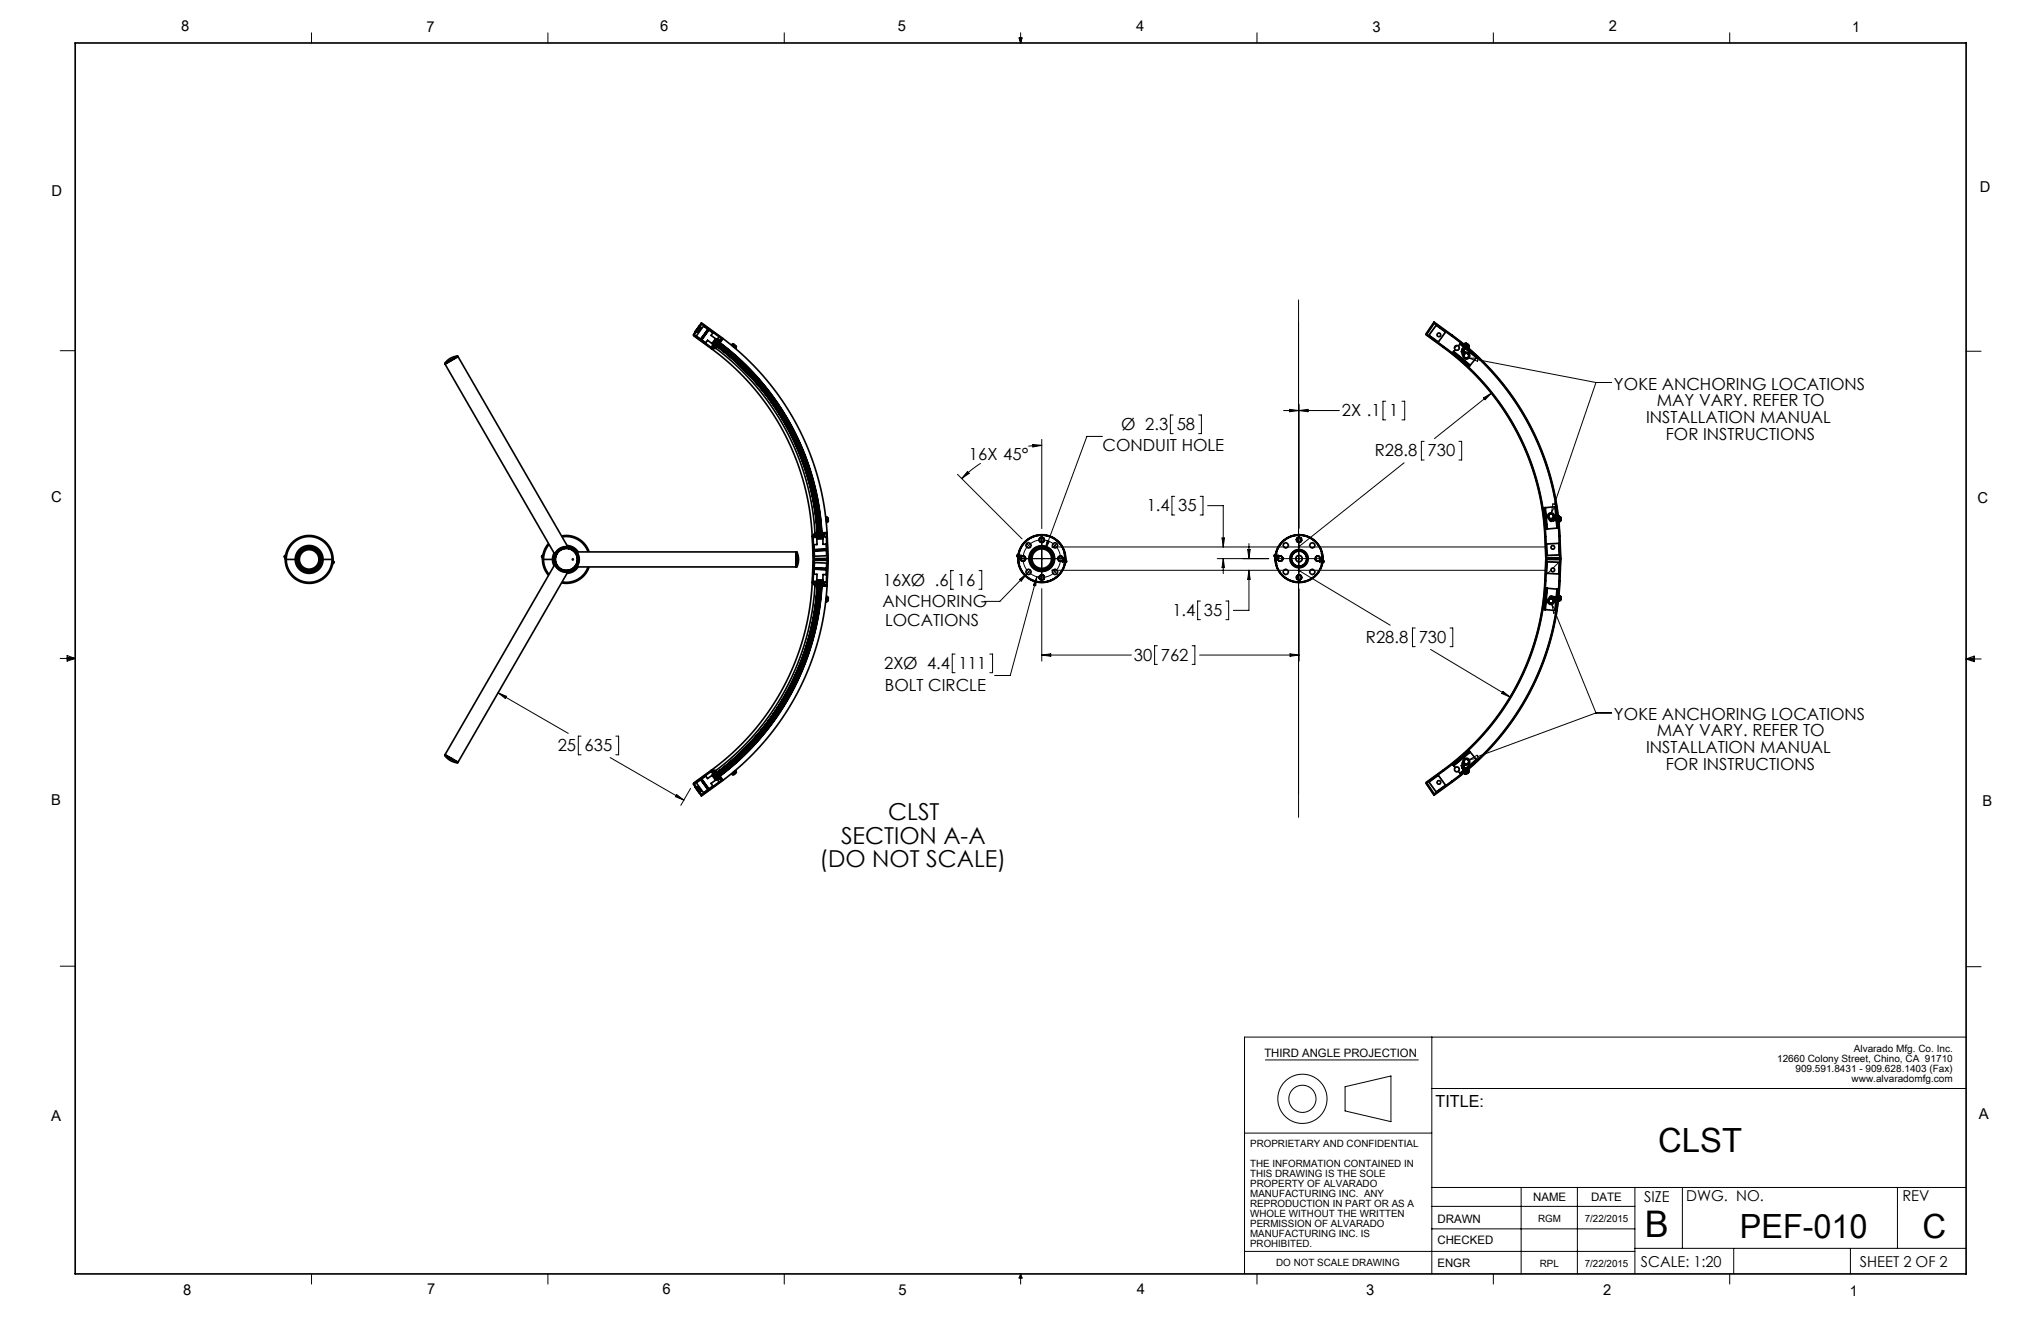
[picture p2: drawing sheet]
<svg xmlns="http://www.w3.org/2000/svg" width="432mm" height="279mm" viewBox="0 0 432 279" stroke-linecap="round" stroke-linejoin="round" font-family="sans-serif">
<g fill="none" stroke="#000" stroke-width=".21">
<path d="M65.9 6.9v2.2M115.9 6.9v2.2M165.9 6.9v2.2M215.6 8h.6l-.3 1.1zM215.7 8l.2 1.1M215.9 6.9v2.2M216 8l-.1 1.1M265.9 6.9v2.2M315.9 6.9v2.2M365.9 6.9v2.2M12.7 74.2h3.2M146.9 70.9h.1"/>
<path d="M148.4 68.5l1.5 1.1-1.7 2.2-1.3-.9zM150 69.7l2.7 1.9-.3 .4-.3-.2-.2 .2-.6-.3-.6 .9 .4 .4-.1 .3 .2 .2-.6 .1-2.2-1.6zM150.2 73.3l-.1 .1M150.9 72.6l.6 .4-.3 .2 .3 .3 .1-.3M150.9 72.6l-.1 .2M151.5 72.3a53.9 53.9 0 0 1 22.1 41.2h-.3a53.6 53.6 0 0 0-22-40.9zM151.6 73.2h.1M151.7 71.9l-.1 .1M151.9 72.2a.27 .27 0 0 0-.1 .5 .27 .27 0 0 0 .5-.2M151.9 72.3l.2 .3h-.2zM152 72.1l.3 .3M152.1 72.3h-.1"/>
<path d="M152.1 72.3v-.3l.3 .2-.1 .2M152.1 72.3l-.1 .1-.6-.5-.5 .7M152.2 72.4l.1 .1M152.3 72.5l.7-.9-4.6-3.3-1.7 2.4v.3l3.9 2.8 .9-.1 .3-.4-.2-.1M152.3 72.4h-.2l.2 .1M152.4 71.2l-.2 .1M153.9 74.1l-.3 .3M158.6 78.4l-.3 .3M274.7 63.4v109.5M301.9 70.7h.1M301.9 70.7l1.5-2.3 3.7 2.7M301.9 70.7l3.6 2.6"/>
<path d="M302.2 70.2l-.5 .5M303.7 69l.3-.1 1.8 1.3-1.5 2.1-1.9-1.4zM303.9 68.5l-.1 .1M305.4 73.5a52.2 52.2 0 0 1 21.4 40M305.5 73.3a52.3 52.3 0 0 1 21.5 40.2M305.5 73.3l-.1 .2M306.9 74.4l-.1 .2M307.2 71l-3.8-2.9-1.7 2.7 3.7 2.7M307.2 70.9l2.8 2.2-.1 .1-2.8-2.1zM307.5 74.4l3.5 2.9-.2 .2-3.5-2.9zM308.3 73.1l-.6 .6M309.1 72.3l-.2 .1"/>
<path d="M309.1 72.5l3.5 2.9-.2 .2-3.5-2.9zM309.4 76.5l-.1 .1M309.6 76.2l-.1 .2M310 72.8l.3-.1v.3M310.2 72.9l-.1 .1-.3-.2 .1-.1 .3 .2-.8 1.1v.1l1-1 .3 .3v.1l-.3-.3 .1-.1M310.3 73h.1M310.3 73l.2-.2 .2 .2-.1 .3M310.8 75.7l1.9 .1-.1 .6zM311.5 74.4l-.2 .2M312.6 76.1l25.1 4.8M316 78.8l-.1 .2M416 74.3h3.1"/>
<path d="M160.7 80.8l-.2 .2M164.6 85.9l-.3 .3M166.3 88.7l-.3 .2M169.3 94.6l-.3 .3M170.6 97.9l-.3 .2M204.7 99.7l.3 .4-1.5 1.1zM207.5 98l-2.1 1.5-1.9 1.7M218.5 94l1.9 .2-1.9 .3zM220.4 94.2l-2.8 .2M220.4 92.9v18.9M233.2 92.3h-3.3l-8.8 23.9M248.2 87.8h-.6v3.9h.6"/>
<path d="M253.6 87.8h.6v3.9h-.6M271.6 86.8h3.1M272.8 86.6l1.9 .2-1.9 .3zM274.8 86.8l1.9-.2v.5zM274.8 85.6v26.1M274.8 86.8h8.6M293.2 84.9h-.6v3.9h.6M296.6 84.9h.6v3.9h-.6M297.1 97.9l-22.4 17.8M301.3 93.3h-.6v4h.6M308.6 93.3h.6v4h-.6M313.9 84.2l1.6-1-1.3 1.4z"/>
<path d="M313.9 81l-.1 .1M315.5 83.2l-12 9.6M315.9 83.4l-.1 .1M318.1 81.3l-.2 .1M319.6 88.7l-.1 .2M321.2 91.6l-.1 .1M321.8 86.5l-.2 .2M323.4 89.4l-.1 .1M323.9 97.9l-.1 .1M326.3 95.5l-.2 .2M327.4 98.8l-.1 .2M337.7 80.9h3.3"/>
<path d="M337.7 80.9l-8.9 25.8M63.4 119.7l-.2 .2M67 116.1l-.2 .3M117.7 119.4l-.3 .2M121.1 115.9l-.2 .3M122.5 119l-.7 .7M172.1 116.5l2.9-.1v1.7h-2.8zM172.2 118.7l-.2 .2M172.2 118.5h.1M172.2 118.5h2.8v1.8l-2.9-.1zM172.3 118.3l-.3 .2-.2 4.7 .6 .7h.5v-.2l-.3 .1 .1-.3 .2 .1M172.3 118.3h2.9"/>
<path d="M172.4 113.1l.1 .3h.3v.6l1.2-.1v-.6h.3v-.4h.5l.1 3.3-2.8 .1-.1-2.8zM172.5 104.9l-.3 .3M172.8 118.1l-.4 .4M172.9 112.8v.4M172.9 113.1v.1M172.9 113.1h.1M172.9 112.8v.1M172.9 112.8l-.5-.1-.6 .7 .2 4.7 .3 .2M173 112.8a.27 .27 0 0 1 .4 .2 .27 .27 0 0 1-.4 .3M173 112.8v.1l-.4-.1 .1 .4h.2M173.1 112.8l.2 .2-.1 .2zM173.2 108.7l-.3 .3"/>
<path d="M173.6 112.8h.1v.4l-.2-.1zM173.9 112.9v-.2l1.1-.1 .2 5.7M173.9 112.9l.2-.1 .1 .3-.3-.1M173.9 112.9h.1M173.9 113l-.1 .2a.27 .27 0 0 1-.4-.2 .27 .27 0 0 1 .4-.3v.2l.2-.1v.3M173.9 113v.8h-.9v-.7h-.1M174.7 116.2l-.2 .2M175.1 115.8l-.2 .2M175.2 118.3l-.2 5.7h-1.1v-.2M202.6 100.3l13.6 13.7M215.3 118.2h4.9M215.3 118.2a5.1 5.1 0 0 1 5.1-5.1 5.1 5.1 0 0 1 5.1 5.1"/>
<path d="M215.3 118.2a5.1 5.1 0 0 0 5.1 5 5.1 5.1 0 0 0 5.1-5M215.8 116.2l-.1 .1M216.4 118.1v.1M217.1 114.9l.4 .3M217.5 115.3l.2 .1M217.7 115.3l-.2 .1M217.7 115.5l.4 .3M218.5 113.4l-.1 .2M220.3 118.2h.2M220.3 114.2h.2M220.4 113.1v4.9M220.4 118.1v.1"/>
<path d="M220.4 118.3v4.9M220.6 118.2h4.9M221.5 114.3l.5 .2-.9 1.7zM222.5 115.7h52M223.1 115.5l-.4 .3M223.1 117.9l-.3 .3M223.1 115.3l.2 .1M223.3 115.3l-.2 .1M223.7 114.9l-.4 .3M224.4 118.1v.1M225 116h-.1M248.5 105h-.6v3.9h.6"/>
<path d="M253.9 105h.6v3.9h-.6M255.5 106.9h3.3v8.8M257.5 118.2h10.9M258.5 113.8h.5l-.2 1.9zM258.8 118.2l.2 1.9h-.5zM258.8 118.2v3.1M264 116.2h.5l-.3 2zM264.2 115v3.2M269.7 118.2h4.9M271.7 114.2l-.8 .8M274.6 115.7h.2M274.7 118.2h.2"/>
<path d="M274.8 113v5M274.8 118.1v.1M274.8 118.3v5M274.9 115.7h52.1M275 118.2h5M275.1 119.8l-.3 .3M276.8 118.1l-.3 .3M279.2 115.6v.1M279.7 119.7l-.2 .1M325 101.2l-.1 .2M326.6 108.7l-.2 .1M326.6 107.4h.2l.4 4.5h-.2z"/>
<path d="M326.8 113.5l.2 4.4 .3 .3M326.9 108.3l-.2 .2M327 112.8l-.2 .1M327 113.5h-.2M327.2 115l2.6-.1v2.4l-2.4 .1zM327.3 118.2h2.9M327.3 118.2l-.3 .2-.2 4.4M327.4 118.9l2.4 .1v2.4l-2.6-.1zM328.5 106.6l.6 .2-.9 1.7zM329.1 107.2h.2l.4 4.5h-.2zM329.2 106l-.1 .2M329.6 109.9h.2l.2 3.5h-.2z"/>
<path d="M329.7 109.6a55.3 55.3 0 0 0-19.5-36.4l-.1 .2a55.2 55.2 0 0 1 19.4 36.2M329.8 110l-.4 .4M329.8 119l-1.2 1.2M329.8 109.6v-.4h.1v.4M329.8 113.4l.2 4.6h-2.8l-.2-4.5M329.9 109.9h.1v.4h-.1zM329.9 109.3l.3 .2-.2 .2M329.9 109.6l-1.3 .2-.1 .1h1.5M329.9 113.4l.3 4.7M330 109.7h.1M330 109.7h.2v.2M330.1 109.7l-.2 .2"/>
<path d="M330.2 118.2l-.3 4.7M330.2 118.5l-.2 .2M330.2 109.9h.1M330.2 109.9l-.2 .3M12.7 139.3h3.2M14.2 139l1.7 .3M14.2 138.7l1.7 .6-1.7 .5zM15.9 139.3l-1.7 .2M121.2 120.3l-.6 .6M170.8 138l-.5 .6M172.1 123.3l-.1 .1M172.1 120.3l2.8 .2-.1 3.3h-.5v-.4l-.3-.1v-.6h-1.2v.6h-.3l-.1 .3-.4-.4z"/>
<path d="M172.5 131.9l-.5 .4M172.9 123.6h.1M173.3 123.2h.3a53.9 53.9 0 0 1-22.1 41.1l-.2-.2a53.6 53.6 0 0 0 22-40.9zM173.6 123.5h.1v.4l-.2-.1zM173.8 123.4a.25 .25 0 0 0-.3 .1 .25 .25 0 0 0 .1 .4 .25 .25 0 0 0 .3-.2v.1M173.9 123.6h.1M173.9 123.8h.1M173.9 123.8v.1M173.9 123.5l-.1 .1 .1-.7-.9-.1-.1 .8M173.9 123.5v.3M173.9 123.5h.3l-.1 .4h-.2M175.1 120.2l-.2 .3"/>
<path d="M201.7 120.7h-.6v3.9h.6M202 138.3h-.5v4h.5M207.1 120.7h.6v3.9h-.6M209.4 138.3h.6v4h-.6M215.7 122.6l1.5-1.2-1.1 1.5zM217.2 121.4l-5.7 5.8h-3.3M217.5 121.1l-.4 .3M217.5 120.9l.2 .1M217.7 120.9l-.2 .1M218.1 120.5l-.4 .3M218.3 122.7h-.1M219.4 122l-.3 1.9-.5-.1z"/>
<path d="M219.4 122l-5.7 20.9h-3.3M220.3 122.1h.2M220.4 138.6l1.9-.3v.5zM220.4 124.5v15.3M220.4 138.6h19M220.4 120.6l-.3 .3M222.5 120.6h52M222.7 120.5l.4 .3M223.1 122.3l-.2 .3M223.1 120.9l.2 .1M223.3 120.9l-.2 .1M223.3 121.1l.4 .3"/>
<path d="M224.8 120.6l-.2 .3M244.9 136.6h-.6v3.9h.6M252.2 136.6h.6v3.9h-.6M253.8 138.6h21M254 127.1h-.6v4h.6M259.4 127.1h.5v4h-.5M264.2 120.6l.3 1.9h-.5zM264.2 120.6v8.5h-3.3M272.4 122.5h-.1M272.9 138.3l1.9 .3-1.9 .2zM274.6 120.6h.2M274.7 120.6l19.4 11.6"/>
<path d="M274.8 124.6v15.2M274.9 120.6h52.1M276.5 122.9l-.1 .1M299.4 132.8h-.6v4h.6M302.7 137.4l16.8 10M306.8 132.8h.6v4h-.6M324 138.2l-.3 .3M326.7 126.5l-.2 .2M326.8 122.8h.2M326.8 122.8a52.2 52.2 0 0 1-21.4 40M327 122.8l.2-4.5 2.8 .1-.2 4.5M327 122.8a52.3 52.3 0 0 1-21.5 40.2"/>
<path d="M327 124.4h.2l-.4 4.5h-.2zM327.1 121.7l-.2 .1M327.1 126.1l-.3 .3M328.1 120.6l-.7 .7M328.3 127.8l1 1.7-.6 .2zM328.5 133.7l-.3 .3M329 129.6l8.7 21.2M329.5 124.6h.2l-.4 4.6-.2-.1zM329.5 126.7h.2a55.3 55.3 0 0 1-19.5 36.4l-.1-.2a55.2 55.2 0 0 0 19.4-36.2zM329.8 122.9h.2l-.2 3.5h-.2zM329.9 126h.1v.4zM330 126.6l.2 .2-.3 .2"/>
<path d="M330 126.6h.1M330 126.4l-1.4-.1-.1 .1 1.4 .3v.4h-.1v-.4h.1M330 126.2l.2 .2M330 123.2l-.2 .2M330.2 126.4v.2h-.2M330.2 126.4h.1M416 139.4h3.1M416 139.4l1.7-.6v1.1zM416 139.4l1.7 .2M417.7 139.1l-1.7 .3M105.4 146.5l14.8 8.6M105.4 146.5l1.7 .8-.2 .4z"/>
<path d="M122.9 155.7h-.6v3.9h.6M130.3 155.7h.6v3.9h-.6M318 146.2l1.5 1.2-1.8-.7zM320.3 146.4l-.5 .5M326.5 140.2l-.3 .3M337.7 150.8h3.3M337.7 150.8l-25.1 9.2M129.1 160.2l15.6 9M143.1 168.1l1.6 1.1-1.8-.7zM146.1 166.8l-2.1 3.5M146.9 165.8l1.3-1 1.7 2.3-1.5 1zM148.4 164.7l2.2-1.7 .6 .1-.2 .3 .1 .2-.4 .4 .7 1 .5-.4 .2 .3 .3-.3 .3 .4-2.7 2z"/>
<path d="M151.6 163.4l-.1-.2-.3 .2 .3 .2-.6 .4 .5 .7 .6-.3M151.6 163.4h.1M151.6 163.4h.2l-.3-.4-.9-.2-3.9 2.9v.2l1.7 2.4 4.6-3.3-.7-.9M151.8 164.3h.1M151.9 164l.3 .1-.3 .2zM152 164.4h.1M152.1 164.4h-.1M152.2 164.3h.1M152.3 164.2l-.3 .2M152.3 164.1l-.1 .2M152.3 164.1a.27 .27 0 0 0-.5-.1 .27 .27 0 0 0 .1 .4h.2M152.3 164.1l-.2 .1h.2"/>
<path d="M152.3 164.2l-.1 .1M152.3 164.2l.1 .2-.3 .2-.1-.2M152.9 164.9l-.6 .6M301.9 165.6h.1M302.5 165.3l1.8-1.3 1.5 2.1-1.9 1.3-1.5-1.8zM305.4 162.8l-3.7 2.7 1.7 2.7 3.8-2.9M305.4 162.8l.1 .2M305.5 163l-3.6 2.6M307.1 165.3l-3.7 2.6-1.5-2.3M307.1 165.3l2.8-2.2 .1 .2-2.8 2.1zM307.3 161.7l3.5-2.9 .2 .2-3.5 2.9zM308.9 163.6l3.5-2.9 .2 .2-3.5 2.9z"/>
<path d="M309.8 163.5l.4-.1-.3 .2zM310.3 163.3v.3h-.3M310.3 163.3h.1M310.5 163.2l-.1-.1 .3-.2-.3 .3-.8-1h-.2l.8 1.2M310.6 163l.1 .3-.2 .2-.2-.2M310.8 160.7l1.7-1 .2 .6zM12.7 204.4h3.2M302.9 219.4v50M416 204.5h3.1M416 219.4h-152.7v50M263.3 239.7h39.6M267.7 224.2h32.4"/>
<path d="M284.6 229.9l9.7-2.3v9.6l-9.7-2.2zM302.9 230.2h113.1M302.9 251.2h113.1M302.9 259.9h43M302.9 255.2h43M321.8 251.2v18.2M333.7 251.2v18.2M345.9 251.2v18.2M355.9 251.2v12.8M401.4 251.2v12.8M65.9 269.4v2.2M115.9 269.4v2.2"/>
<path d="M165.9 269.4v2.2M215.9 269.4v2.2M215.9 269.4l.3 .9h-.6zM263.3 264.7h82.6M265.9 269.4v2.2M315.9 269.4v2.2M345.9 264h70.1M365.9 269.4v2.2M366.8 264v5.4M391.5 264v5.4"/>
<circle cx="304.4" cy="70.8" r=".38"/>
<circle cx="308.2" cy="73.6" r=".51"/>
<circle cx="65.4" cy="118.3" r="2.4"/>
<circle cx="65.4" cy="118.3" r="2.72"/>
<circle cx="119.8" cy="118.3" r="2.4"/>
<circle cx="119.8" cy="118.3" r="2.72"/>
<circle cx="220.4" cy="118.2" r="5"/>
<circle cx="220.4" cy="118.2" r="2.72"/>
<circle cx="220.4" cy="118.2" r="2.4"/>
<circle cx="274.8" cy="118.2" r=".68"/>
<circle cx="274.8" cy="118.2" r="1.93"/>
<circle cx="274.8" cy="118.2" r="1.65"/>
<circle cx="274.8" cy="118.2" r="5.1"/>
<circle cx="274.8" cy="118.2" r="5"/>
<circle cx="328.5" cy="115.8" r=".38"/>
<circle cx="328.5" cy="120.5" r=".38"/>
<circle cx="304.4" cy="165.5" r=".38"/>
<circle cx="308.2" cy="162.7" r=".51"/>
<circle cx="275.5" cy="232.4" r="5.2"/>
<circle cx="275.5" cy="232.4" r="2.88"/>
</g>
<path d="M216.4 118.3a4 4 0 0 0 1.1 2.5M217.5 115.5a4 4 0 0 0-1.1 2.5M220.2 114.2a4 4 0 0 0-2.5 1M223.1 115.2a4 4 0 0 0-2.5-1M224.4 118a4 4 0 0 0-1.1-2.5M217.7 121.1a4 4 0 0 0 2.5 1M220.6 122.1a4 4 0 0 0 2.5-1M223.3 120.8a4 4 0 0 0 1.1-2.5" fill="none" stroke="#000" stroke-width=".21" stroke-dasharray="15.2 1.3 1.3 1.3" stroke-linecap="butt"/>
<g fill="none" stroke="#000" stroke-width=".35">
<path d="M15.9 9.1h400.1v260.3h-400.1zM94.1 76.9l.1 .1M94.1 76.8v.1M94.2 77l23.1 40.1 .1-.1M96.7 75.3l.2 .1M96.7 75.3a3.8 3.8 0 0 0-2.6 1.5M96.7 75.3l-2.6 1.5M96.9 75.4v.1M96.9 75.4l-2.8 1.5M96.9 75.5l23.1 40-.1 .1M96.9 75.5l-2.7 1.5M146.9 70.9h.1"/>
<path d="M147.1 70.1h.1M147.3 69.9l-.2 .2M147.4 70.1l.1 .1M147.4 70l.1 .1M147.5 70.1h.1M147.5 70.2h.1M147.6 69.8l.1 .1M147.6 69.7l.2 .1M147.7 69.9l.1 .1M147.7 69.9l-.2 .2M147.7 70.1h.1M147.7 70.2h-.2"/>
<path d="M147.7 70.1v.1M147.7 70.1l-.2 .1M147.8 69.5l.2 .1M147.8 70l-.3 .1M147.9 69.4l.1 .1M148 69.4l.1 .2M148 69.6l-.2 .2M148 69.6v.1l-.2 .1M148 68.9l-.9 1.2M148 69.2l.2 .1M148 69.5l.1 .1M148.2 69.2v.1"/>
<path d="M148.2 69.3l-.2 .2M148.2 69.3l-.1 .3M148.2 69.2v.2M148.2 69.2l-.2-.1 .2 .1M148.2 69.2h.1M148.2 69.4h.1M148.4 71.9h.1M148.4 68.5l1.5 1.1-1.7 2.2-1.3-.9zM149.8 69.6l-1.6 2.1M149.8 69.7l-.8-.6-.3 .1-1.3 1.8 .1 .2 .8 .6M149.9 69.8h.1M150 69.8l.8 .6-.4 .5 .9 .8"/>
<path d="M150 69.8l-1.5 2.1M150.4 73.6a52.2 52.2 0 0 1 21.4 40.1M150.7 73.1l.5 .4M150.9 72.9l-.4 .6M151 72.5a53.3 53.3 0 0 1 22.1 40.2M151 72.7l.7 .5M151 72.7h.1M151.3 72.4l.1 .1M151.3 71.7l.6 .3 .2-.2 .3 .2 .3-.3-2.7-2-1.6 2.3 2.2 1.6 .6-.1-.2-.2 .1-.3-.4-.4M151.3 71.7l-.7 1-.9-.7-.4 .5-.8-.6M151.4 72.3l.1 .1M151.4 72l.4 .3"/>
<path d="M151.5 73.1l.1 .1M151.5 73l.2 .2M151.5 73.1l-.3 .1 .3 .3 .1-.3M151.5 73.7a52.8 52.8 0 0 1 20.9 39.1M151.5 72.3a53.9 53.9 0 0 1 22.1 41.2h-.3a53.6 53.6 0 0 0-22-40.9zM151.6 73.2h.1M151.7 73.2v.1M151.7 73.2h-.1M151.7 73.3a53.3 53.3 0 0 1 21.2 39.4M151.7 73.3l-.2 .4M151.8 73.2a53.3 53.3 0 0 1 21.1 39.6M151.9 72.2a.27 .27 0 0 0-.1 .5 .27 .27 0 0 0 .5-.2"/>
<path d="M151.9 72.3l.2 .3h-.2zM152 72.2l.3 .2M152 72.2l.1 .1M152 72.2l.1-.2 .3 .2-.1 .2M152 72.4l-.6-.5-.5 .7 .6 .5M152 72.3l-.4-.3-.6 .7M152 72.3h.1M152.1 72.3h-.1M152.1 72.3l-.1 .1M152.1 72.4l.2 .1M152.1 72.4a54.2 54.2 0 0 1 21.7 40.5M152.1 71.2l-.4 .7"/>
<path d="M152.1 72.4h.1M152.2 72.3l.1 .1M152.2 72.3l-.1 .1M152.2 72.6a54.1 54.1 0 0 1 21.5 40.1M152.2 72.4v.1M152.3 72.5a54.2 54.2 0 0 1 21.6 40.2M152.3 72.5h.1M153 71.6a55.3 55.3 0 0 1 22 41M153 71.6l-4.6-3.3-1.7 2.4v.3l3.9 2.8 .9-.1M153 71.6l-.7 .9M154.9 72.8l.9 .7-.1 .1-.9-.7zM155.1 72.8h.2l.4 .4v.2"/>
<path d="M155.1 72.8l-.1 .1M155.1 72.8l.6 .6M155.1 73.1l-.1 .1M155.4 73.4v.1M155.7 73.4v.1M301.9 70.7h.1M301.9 70.7l1.5-2.3 3.7 2.7M301.9 70.7l3.6 2.6M303.7 69l.3-.1 1.8 1.3-1.5 2.1-1.9-1.4zM305.4 73.5a52.2 52.2 0 0 1 21.4 40M305.5 73.3a52.3 52.3 0 0 1 21.5 40.2M305.5 73.3l-.1 .2"/>
<path d="M307.1 71.1l2.8 2.1M307.1 71.1l.1-.2 1.4 1.1 1.4 1.1-.1 .1M307.1 71.1l.1-.2-3.8-2.8-1.7 2.7 3.7 2.7M307.5 74.4l3.5 2.9M307.6 74.3l3.5 2.9M308.5 73.2l.6-.7 3.5 2.9-1.8 2.1-3.5-2.9 .6-.6M308.9 72.8l.8 .6M308.9 72.7l3.5 2.9M309.3 73.9l-.1 .5 .5-.2M309.3 73.9l.1 .1M309.4 74l.2 .1M309.4 75.1h.1"/>
<path d="M309.6 74.1l.1 .1M309.7 75.3v.3l.3 .1M309.7 75.3l.3 .4M309.8 73.4l-.5 .5M309.8 72.8l.1-.1 .3 .2-.8 1.1M309.8 72.8l.3 .2M309.9 72.7l-.1 .1M309.9 74.8l-.2 .2v.3M309.9 74.8l-.2 .5M310 74.5h-.1a.4 .4 0 0 0-.5 0 .4 .4 0 0 0 0 .6M310 73.7l2.4 2M310.1 72.7h-.1"/>
<path d="M310.1 72.7h.1M310.1 72.7l.2-.1 .4 .4M310.1 73l-.2 .2M310.1 72.7l-.1 .1M310.1 73.6l-.4 .6M310.2 72.9l-.1 .1M310.3 73h.1M310.3 72.7h-.2M310.4 72.7l-.1 .3M310.4 73.3h.1M310.4 74.8l.3 .1v.3M310.4 74.8l-.2-.2-.3 .2"/>
<path d="M310.4 74.8h-.5M310.4 74.8l.3 .4M310.4 72.8l-.1 .2M310.4 72.8h.1M310.5 73.1l-.1 .1 .3 .3 .1-.1-.4-.3-.8 1M310.5 72.8l-.2 .2M310.5 75.6l-.2 .2-.3-.1M310.5 75.6l-.5 .1M310.7 73v.2M310.7 73.2l-.1 .1M310.7 73.2h.1M310.7 75.2l.1 .3-.3 .1"/>
<path d="M310.7 75.2l-.2 .4M310.7 73.2v.1M60.2 117.7h.1M60.2 117.9h.1M60.2 117.7v.2M60.2 117.6h.1M60.2 117.6l.2-.2-.1 .6-.1-.1M60.2 117.6v.1M60.3 118.3h2.2M60.3 118.3a5.1 5.1 0 0 1 5.1-5 5.1 5.1 0 0 1 5.1 5M60.3 118.3a5.1 5.1 0 0 0 5.1 5.1 5.1 5.1 0 0 0 5.1-5.1M62.5 118.3a2.95 2.95 0 0 1 2.9-2.9 2.95 2.95 0 0 1 3 2.9"/>
<path d="M62.5 118.3a2.95 2.95 0 0 0 2.9 3 2.95 2.95 0 0 0 3-3M68.4 118.3h2.1M70.6 119.1h.1M70.6 118.8v.3M70.6 118.8l-.1-.2-.1 .6 .2-.1M70.6 118.8h.1M114.6 117.7h.1M114.6 117.9h.1M114.6 117.7v.2M114.6 117.6h.1M114.6 117.6l.2-.2v.6l-.2-.1M114.6 117.6v.1"/>
<path d="M114.8 118.3a5.1 5.1 0 0 0 1.3 3.4M114.8 118.3h2.1M116.1 115a5.1 5.1 0 0 0-1.3 3.3M116.2 115.2a4.8 4.8 0 0 0 0 6.3M116.9 118.3l.3 1.4M117.2 117l-.3 1.3M117.4 119.6l-.1-.1-23.2 40.2M118.8 113.4a5.1 5.1 0 0 1 5.8 3.3M118.9 113.6a4.8 4.8 0 0 1 5.5 3.1M120 115.4a2.95 2.95 0 0 1 2.3 1.3M122.2 119.7v.2h46.3M122.3 119.9a2.95 2.95 0 0 1-2.3 1.4"/>
<path d="M124.4 119.9a4.8 4.8 0 0 1-5.5 3.2M124.6 119.9a5.1 5.1 0 0 1-5.8 3.4M168.4 116.7v3.2M168.5 116.7l.1 .1M168.5 116.7h-46.3v.2M168.5 116.7v3.2M168.6 116.8v3M168.6 119.8l-.1 .1M168.6 116.8a3.8 3.8 0 0 1 0 3M172.1 116.5l2.9-.1v1.7h-2.8zM172.2 118.5h.1M172.2 118.5h2.8v1.8l-2.9-.1z"/>
<path d="M172.2 116.2v.1M172.3 116.5h.1M172.3 118.3l-.3 .2-.2 4.7 .6 .7h.5M172.4 112.7l-.6 .7 .2 4.7 .3 .2M172.4 113.1l.1 .5M172.8 113.6l-.8 .1M172.9 112.8l-.1 .4M172.9 114v1.2h-.7v1M172.9 113v-.2h-.3l.1 .4 .2-.1M172.9 112.7h-.5M172.9 112.7l.1 .1M172.9 112.9v.1"/>
<path d="M172.9 112.9h.1M172.9 113.1h.1M172.9 113.1l.1 .5M172.9 112.8v.1M173 112.8a.26 .26 0 0 1 .3 .1 .26 .26 0 0 1-.2 .3M173 112.8l-.1 .2M173 113.6h.1M173.1 112.8l.2 .2-.2 .2M173.1 112.8v.4M173.1 113.2v.6M173.1 113.2l-.1 .1M173.4 113.5v.1"/>
<path d="M173.5 113.5v.1M173.7 112.7l.2 .2M173.7 112.7l-.2 .2a.27 .27 0 0 0 0 .3 .27 .27 0 0 0 .3 0v-.2l.4 .1-.1-.3h-.2v.1M173.7 112.8l-.2 .2 .2 .2M173.7 112.8v.4M173.7 113.2l.1 .6M173.8 113l.1 .6h-.9M173.9 112.7v.2M173.9 112.9h.1M173.9 113h.1M173.9 113v.8h-.9v-.7h-.1M173.9 112.8l.1 .3"/>
<path d="M174 113.9l-1.1 .1M174 113.9l.1 1.2h.7v1M174 113.9v-.6h.3v-.4l.5-.1 .1 3.4-2.8 .1-.1-2.8 .4-.4 .1 .3h.3l.1 .6M174.8 109.4h.1l.1 1.1h-.1zM174.8 109.7h-.1M174.8 116.1l-2.6 .1M174.8 116.1v.1M174.8 113.6h-.7M174.8 116.4h.1M174.8 116.4l.1 1-.1 .1-2.3 .1-.2-.1v-1M174.8 116.4l-2.5 .1M174.9 110.2h-.1"/>
<path d="M175 112.6l.2 5.7M175 112.6l-1.1 .1M175 109.5h-.1M175 109.5l.1 .8M175 109.5l.2 .1v.6l-.1 .1M175.1 110.3l-.1 .1M175.2 118.3l-.2 5.7M175.2 118.3h-2.9M215.2 117.7h.1M215.2 117.4l.2-.1-.1 .5-.1-.1M215.2 117.4h.1M215.2 117.4v.3"/>
<path d="M215.3 118.2a5.1 5.1 0 0 0 5.1 5 5.1 5.1 0 0 0 5.1-5M215.3 118.2a5.1 5.1 0 0 1 5.1-5.1 5.1 5.1 0 0 1 5.1 5.1M215.3 118.2h.1M215.4 118.2a5 5 0 0 0 5 4.9 5 5 0 0 0 5-4.9M215.4 118.2a5 5 0 0 1 5-5 5 5 0 0 1 5 5M215.5 117.7l.5 .1M215.6 117h.1l-.2 1.2 .2 1.1h-.1M215.6 117.4l.5 .1-.1 .3M215.9 118l.1 .5M215.9 118.2l.1 .3 .2 .1M215.9 118.2l.3 .4M216 117.8l-.1 .1"/>
<path d="M216 118.6l.4 .1M216.1 117.8l-.2 .1v.3M216.1 117.8l-.2 .4M216.3 117.6l-.3 .2M216.4 117.6l.4 .2M216.6 117.7l-.2-.1-.3 .2M216.6 117.7l.3 .1v.3M216.6 117.7l-.5 .1M216.6 117.7l.3 .4M216.7 118.6l-.2 .1-.3-.1M216.7 118.6h-.5M216.9 117.9l.1 .4"/>
<path d="M216.9 118.4l-.4 .3M216.9 118.1l.1 .3-.3 .2M216.9 118.1l-.2 .5M219.8 114.3l.3 .4M219.9 114l-.1 .3 .2 .2M219.9 114l.1 .5M220 114.5l.2 .2h.3M220 114.5l.5 .2M220 113.8l-.2 .4M220.3 113.7h-.3l-.1 .3M220.3 113.7l.3-.1 .2 .3M220.3 113.7l-.4 .3"/>
<path d="M220.3 113.7l.5 .2M220.6 113.7h-.5M220.7 113.7l.2 .4M220.7 114.7h-.5M220.8 113.9l.2 .2-.1 .3M220.8 113.9l.1 .5M220.9 114.4l-.1 .3h-.3M220.9 114.4l-.4 .3M221 114.2l-.2 .4M223.8 118l.1 .5M223.9 118.2v.3l.3 .1M223.9 118.2l.3 .4"/>
<path d="M224 118.6l.4 .1M224.1 117.8l-.3 .1 .1 .3M224.1 117.8l-.2 .4M224.2 117.6l-.3 .3M224.3 117.6l.5 .2M224.6 117.7l-.3-.1-.2 .2M224.6 117.7l.2 .1 .1 .3M224.6 117.7l-.5 .1M224.6 117.7l.3 .4M224.7 118.6l-.3 .1-.2-.1M224.7 118.6h-.5M224.8 118.5l-.3 .2"/>
<path d="M224.8 118.5l.5 .1M224.8 118.5l-.1 .3 .5 .1M224.8 117.9l.1 .4M224.9 118.4l-.1 .1M224.9 118.1v.3l-.2 .2M224.9 118.1l-.2 .5M225.2 117a4.9 4.9 0 0 0-4.8-3.8 4.9 4.9 0 0 0-4.8 3.8M225.2 119.3a4.9 4.9 0 0 1-4.8 3.8 4.9 4.9 0 0 1-4.8-3.8M225.2 117h-.1l.2 1.2-.2 1.1h.1M225.4 118.2h.1M225.6 118.9h.1M225.6 118.7v.2"/>
<path d="M225.6 118.7h.1M225.6 118.6v.1M225.6 118.6l-.1-.1-.1 .5 .2-.1M225.6 118.6h.1M269.6 117.7h.1M269.6 117.4l.2-.1v.5l-.2-.1M269.6 117.4h.1M269.6 117.4v.3M269.8 118.2a5.1 5.1 0 0 0 5 5 5.1 5.1 0 0 0 5.1-5M269.8 118.2a5.1 5.1 0 0 1 5-5.1 5.1 5.1 0 0 1 5.1 5.1M269.8 118.2h.1M269.8 118.2a5 5 0 0 0 5 4.9 5 5 0 0 0 5-4.9"/>
<path d="M269.8 118.2a5 5 0 0 1 5-5 5 5 0 0 1 5 5M270 117.4l.5 .1v.3l-.5-.1M270.3 118l.1 .5M270.4 118.2v.3l.3 .1M270.4 118.2l.3 .4M270.4 117.8v.1M270.5 118.6l.4 .1M270.6 117.8l-.3 .1 .1 .3M270.6 117.8l-.2 .4M270.7 117.6l-.2 .2M270.8 117.6l.5 .2M271.1 117.7l-.3-.1-.2 .2"/>
<path d="M271.1 117.7l.2 .1 .1 .3M271.1 117.7l-.5 .1M271.1 117.7l.3 .4M271.2 118.6l-.3 .1-.2-.1M271.2 118.6h-.5M271.3 117.9l.1 .4M271.4 118.4l-.4 .3M271.4 118.1v.3l-.2 .2M271.4 118.1l-.2 .5M274.2 114.3l.2 .2M274.3 114.3l.3 .4M274.4 114l-.2 .3"/>
<path d="M274.4 114v.5M274.4 114.5l.2 .2h.3M274.4 114.5l.5 .2M274.5 113.8l-.2 .4M274.8 113.7h-.3l-.1 .3M274.8 113.7l.3-.1 .1 .3M274.8 113.7l-.4 .3M274.8 113.7l.4 .2M275 113.6l-.5 .1M275.1 113.7l.3 .4M275.1 114.7h-.4M275.2 113.9l.2 .2"/>
<path d="M275.2 113.9l.1 .5M275.3 114.4l-.1 .3h-.3M275.3 114.4l-.4 .3M275.4 114.2l-.2 .4M275.4 114.1l-.1 .3M278.3 118v.5M278.3 118.2v.3l.3 .1M278.3 118.2l.3 .4M278.4 118.6l.4 .1M278.5 117.8l-.2 .1v.3M278.5 117.8l-.2 .4M278.7 117.6l-.4 .3"/>
<path d="M278.8 117.6l.4 .2M279 117.7l-.3-.1-.2 .2M279 117.7l.3 .1v.3M279 117.7l-.5 .1M279 117.7l.3 .4M279.1 118.6l-.2 .1-.3-.1M279.1 118.6h-.5M279.2 118.5l-.3 .2M279.2 118.5l.5 .1M279.2 118.5v.3l.5 .1M279.3 117.9v.4M279.3 118.4l-.1 .1"/>
<path d="M279.3 118.1v.3l-.2 .2M279.3 118.1l-.2 .5M279.6 117a4.9 4.9 0 0 0-5.9-3.7 4.9 4.9 0 0 0-3.6 6h-.1a5 5 0 0 0 4.8 3.8 5 5 0 0 0 4.8-3.8M279.7 117h-.1l.1 1.2-.1 1.1h.1M279.8 118.2h.1M280 118.9h.1M280 118.7v.2M280 118.7h.1M280 118.6l.1 .1M280.1 118.6l-.2-.1-.1 .5 .2-.1M280.1 118.6h-.1M326.8 107.4l.4 4.5"/>
<path d="M326.8 113.5l.2 4.4 .3 .3M326.9 107.4l.5 4.5M327 113.5h-.2M327.2 115l2.6-.1v2.4l-2.4 .1zM327.3 118.2l-.3 .2-.2 4.4M327.4 118.9l2.4 .1v2.4l-2.6-.1zM327.7 109.5l.1 .2h.3M327.7 108.9l-.2 .3 .2 .3M327.7 109.5l.4 .2M327.7 108.9v.6M327.8 109.9l.3 .4 .4-.2M328.1 108.7h.3l.2 .2"/>
<path d="M328.1 108.7h-.3l-.1 .2M328.1 108.7l-.4 .2M328.1 108.7l.5 .2M328.6 108.9l.1 .3-.1 .3M328.6 109.5l-.2 .2h-.3M328.6 108.9v.6M328.6 109.5l-.5 .2M328.6 109.7l-.4 .2 .5 .2M328.6 109.7v.1M328.6 109.8v.2M328.6 110l.1 .1M328.7 109.7a.74 .74 0 0 0-.3-1.2 .74 .74 0 0 0-1 .6 .74 .74 0 0 0 .8 .8"/>
<path d="M329 107.2l-2.4 .2 .4 4.5 2.4-.2M329 107.2l.2 2.4M329.1 107.2h.2l.4 4.5h-.2M329.1 107.2l.4 4.5M329.1 107.2h-.1M329.2 110.1l.2 1.6M329.3 109.6l-.7 .1M329.4 110l-.7 .1M329.5 111.7h-.1M329.5 109.6h.1M329.6 109.9l.2 3.5M329.6 110h.1"/>
<path d="M329.7 109.6a55.3 55.3 0 0 0-19.5-36.4l-.1 .2a55.2 55.2 0 0 1 19.4 36.2M329.8 109.9l.2 3.5h-.2M329.8 109.2h.1M329.8 109.2v.4M329.8 109.5h-.1M329.8 113.4l.2 4.6h-2.8l-.2-4.5M329.9 110h-.1M329.9 109.2v.4l-1.3 .2M329.9 109.2h-.1M329.9 109.3h.1M329.9 113.4l.3 4.7M330 109.7h.1"/>
<path d="M330 109.9v.4M330 109.9l-1.4 .1M330 109.9h-.1v.4M330 110.3h-.1M330 109.3l.2 .2M330 109.3l.2 .1v.6l-.1 .2M330.1 110.1v.1M330.2 118.2l-.3 4.7M330.2 118.1l-2.9 .1M330.2 109.5l-.2 .2M330.2 109.9h.1M330.2 109.7h-.2"/>
<path d="M330.2 109.9l-.1 .2M119.9 121l.1 .1-23.1 40.2M171.8 123a52.2 52.2 0 0 1-21.4 40M172 123h.5M172.2 120.4v1l.7 .1v1.1M172.2 120.4l2.6 .1M172.2 120.4h.1M172.3 120.1v-.9l.2-.2 2.3 .1 .1 .2-.1 .9M172.3 120.1l2.5 .1M172.3 120.1v.1M172.4 123.9a52.8 52.8 0 0 1-20.9 39.1M172.5 123l-.1 .6"/>
<path d="M172.8 123h-.3M172.8 123h.1M172.9 122.6l1.1 .1M172.9 122.6l-.1 .7h-.3l-.1 .3-.4-.4 .1-2.9 2.8 .2-.1 3.3h-.5v-.4l-.3-.1v-.6M172.9 123.6l-.2-.1-.1 .3 .3-.1M172.9 123.6h.1M172.9 123.9a53.3 53.3 0 0 1-21.2 39.4M172.9 123.7v.2M172.9 123.6v.1M172.9 123.6l.1-.8 .9 .1-.1 .7h.1M172.9 123.9a53.3 53.3 0 0 1-21.1 39.5M173 123.9h-.1"/>
<path d="M173 123h.1M173 123l-.1 .8 .1-.3M173.1 122.8v.2M173.1 123h.3M173.1 123a53.4 53.4 0 0 1-22 41M173.3 123.2h.3a53.9 53.9 0 0 1-22.1 41.1l-.2-.2a53.6 53.6 0 0 0 22-40.9zM173.4 123l.5 .1M173.4 123v.2M173.5 123v.2M173.7 123.9a54.1 54.1 0 0 1-21.5 40.1M173.7 123.5v.4M173.7 123.5l-.2 .1 .2 .3"/>
<path d="M173.8 122.9v.1M173.8 123.4a.26 .26 0 0 0-.3 .2 .26 .26 0 0 0 .2 .3M173.8 123.7a54.2 54.2 0 0 1-21.7 40.5M173.9 123.6h.1M173.9 123.1l-.1 .5M173.9 123.1h-.1l-.1 .3M173.9 124a54.2 54.2 0 0 1-21.6 40.1M173.9 124h1.1M173.9 123.7v.1M173.9 123.8v.2M173.9 123.8h.1M173.9 123.7v.2"/>
<path d="M173.9 123.7l-.2 .2M173.9 123.6l.3-.1-.1 .4h-.2M174 123.5l-.1 .3M174.1 123.1h.7M174.7 126.9h.1M174.8 126.5h.1M174.8 120.5v1h-.7l-.1 1.2M174.8 120.5h.1M174.8 120.2v.1M174.9 126.2h.1l-.1 1.1h-.1zM174.9 127.2h.1M175 124a55.3 55.3 0 0 1-22 41"/>
<path d="M175 126.3h.1M175.1 126.3l-.1 .9M175.1 126.3l.1 .1v.6l-.2 .2M219.8 122.2l.3 .4M219.9 121.9l-.1 .3 .2 .2M219.9 121.9l.1 .5M220 122.4l.2 .3 .3-.1M220 122.4l.5 .2M220 121.7l-.2 .4M220.3 121.6l-.3 .1-.1 .2M220.3 121.6h.3l.2 .2M220.3 121.6l-.4 .3"/>
<path d="M220.3 121.6l.5 .2M220.6 121.6h-.5M220.7 121.6l.2 .4M220.7 122.6l-.5 .1M220.8 121.8l.2 .2M220.8 121.8l.1 .5M220.9 122.3l-.1 .3h-.3M220.9 122.3l-.4 .3M221 122.1l-.2 .4M221 122l-.1 .3M274.2 122.2l.2 .2M274.3 122.2l.3 .4"/>
<path d="M274.4 121.9l-.2 .3M274.4 121.9v.5M274.4 122.4l.2 .3 .3-.1M274.4 122.4l.5 .2M274.5 121.7l-.2 .5M274.8 121.6l-.3 .1-.1 .2M274.8 121.6h.3l.1 .2M274.8 121.6l-.4 .3M274.8 121.6l.4 .2M275 121.6h-.5M275.1 121.6l.3 .4M275.1 122.6l-.4 .1"/>
<path d="M275.2 121.8l.2 .2M275.2 121.8l.1 .5M275.3 122.3l-.1 .3h-.3M275.3 122.3l-.4 .3M275.4 122.1l-.2 .4M275.4 122l-.1 .3M326.8 122.8a52.2 52.2 0 0 1-21.4 40M326.8 122.8h.2M327 122.8l.2-4.5 2.8 .1-.2 4.5M327 122.8a52.3 52.3 0 0 1-21.5 40.2M327 124.4l2.7 .2-.4 4.6-2.7-.3zM327.2 124.4l-.4 4.5"/>
<path d="M327.4 124.4l-.5 4.5M327.7 126.9l-.2 .2 .2 .3M327.7 127.4l.1 .2h.3M327.7 127.4l.4 .2M327.7 126.9v.5M328.1 126.6h.3l.2 .3M328.1 126.6h-.3l-.1 .3M328.1 126.6l-.4 .3M328.1 126.6l.5 .3M328.2 126.4a.74 .74 0 0 0-.8 .9 .74 .74 0 0 0 1 .5 .74 .74 0 0 0 .3-1.1M328.5 126.2l-.4-.1-.3 .4M328.6 126.9l.1 .2-.1 .3"/>
<path d="M328.6 127.4l-.2 .2h-.3M328.6 126.9v.5M328.6 127.4l-.5 .2M328.6 126.6l.7 .1M328.6 126.6l1.3 .1v.4M328.6 126.6h.1M328.6 126.3v.3M328.6 126.3l1.4 .1M328.7 126.2l.7 .1M328.7 126.2l-.5 .2 .4 .2M328.7 126.2l-.1 .1M329.2 126.7l-.2 2.4"/>
<path d="M329.4 124.6l-.2 1.7M329.5 124.6l-.4 4.5M329.5 126.7h.1M329.5 126.7h.2a55.3 55.3 0 0 1-19.5 36.4l-.1-.2a55.2 55.2 0 0 0 19.4-36.2zM329.6 126.3h.1M329.7 126.8h.1M329.8 126.3h.1M329.8 127.1h.1M329.8 122.9h.2l-.2 3.5h-.2zM329.9 126h.1v.4h-.1zM329.9 127.1h-.1M329.9 126.7h-.1v.4"/>
<path d="M330 126.6l.2 .2M330 126.6h.2h-.2M330 126.6h.1M330 126.2h.1M330 126.1h.1M330 127h.1M330.1 126.2l.1 .2M330.1 126.1l.1 .2v.6l-.2 .1M330.1 126.1v.1M330.2 126.8l-.2 .2M330.2 126.4h.1M94.1 159.7l2.8 1.6"/>
<path d="M94.1 159.7v.1M94.1 159.8l2.6 1.5M94.1 159.8a3.8 3.8 0 0 0 2.6 1.5M94.2 159.6l2.7 1.6M311 159l-.2-.2-3.5 2.9 .2 .2M311 159l-3.5 2.9M311 159l1.4 1.6M311.1 159.1l-3.5 2.9M96.9 161.3h-.2M146.9 165.8l1.3-1 1.7 2.3-1.5 1zM147.1 166.5l.2 .3M147.1 166.5l.9 1.2"/>
<path d="M147.2 166.5h-.1M147.5 166.4l-.1 .2M147.5 166.4l.2 .1M147.5 166.4v.1M147.5 166.5h.2M147.5 166.5h.1M147.5 166.5l-.1 .1M147.5 166.5l.3 .2M147.5 166.5l.2 .2M147.5 166.5v.1M147.7 166.7l-.1 .1M147.7 166.5h.1"/>
<path d="M147.8 166.8l-.2 .1M147.8 166.8l.2 .3M147.8 166.8l.2 .2v.1M147.8 166.7h-.1M148 167.1l-.2 .1M148 167.2h.1M148 167.2l.2 .2M148.1 167.1l-.2 .2M148.1 167.1l-.1 .1M148.1 167.1l.1 .3M148.2 167.4h-.1M148.2 167.4h.1"/>
<path d="M148.2 167.4l-.2 .1M148.2 167.2h.1M148.2 167.4l-.2 .1 .2-.1M148.2 167.2v.2M148.2 164.9l1.6 2.1M148.3 164.9l-.8 .6-.1 .2 1.3 1.8 .3 .1 .8-.6M148.5 164.8l1.5 2M150.5 163.1l.4 .7M150.7 164l.6 1M150.7 164l-1 .7-.4-.6-.9 .7M150.7 164l.4-.4-.1-.2 .2-.3-.6-.1-2.2 1.7 1.6 2.3 2.7-2-.3-.4-.3 .3-.2-.3-.6 .4M151 163.9h.1"/>
<path d="M151 163.9l.1 .1M151.1 164l-.1 .1M151.1 164l.2 .2M151.2 163.2l-.5 .3M151.3 164.2l.1 .1M151.3 165l-.9 .7 .4 .5-.9 .7M151.4 164.1l-.1 .1M151.5 163.6l-.6 .4 .5 .7 .6-.4M151.5 164.3h-.1M151.5 163l-.9-.2-3.9 2.9v.2l1.7 2.4 4.6-3.3M151.5 163l.2 .3M151.5 164.6l-.1 .1"/>
<path d="M151.6 163.4l-.1-.2-.3 .2 .3 .2M151.6 163.4h.1M151.6 163.4l-.1 .1M151.7 163.5l-.2 .1M151.7 163.5l-.7 .4M151.7 164.8l.4 .6M151.7 163.3l-.1 .1M151.8 164.3l-.3 .2M151.8 164.3h.1M151.9 164l.3 .1-.3 .2zM152 164.3v.1M152 164.3l.1 .1"/>
<path d="M152 164.3l-.4 .3-.2-.3M152 164.4h.1M152.1 164.3l-.1 .1M152.1 164.4h-.1M152.1 164.2h.2M152.2 164.2l-.1 .1M152.2 164.3h.1M152.2 164.2v.1M152.3 164.2l-.3 .2M152.3 164.1l.7 .9M152.3 164.1a.27 .27 0 0 0-.5-.1 .27 .27 0 0 0 .1 .4M152.3 164.1l-.2 .1"/>
<path d="M152.3 164.2l.1 .2-.3 .2-.1-.2M154.8 163.7l.9-.7 .1 .1-.9 .7zM155 163.7l.1 .1M155 163.4l.1 .1M155.4 163.1v.1M155.7 163.2v.1M155.7 163.3v.2l-.4 .4-.2-.1M155.7 163.3l-.6 .5M301.9 165.6h.1M302.5 165.3l1.8-1.3 1.5 2.1-1.9 1.3-1.5-1.8zM305.4 162.8l-3.7 2.7 1.7 2.7 3.8-2.9M305.4 162.8l.1 .2"/>
<path d="M305.5 163l-3.6 2.6M307.1 165.3l-3.7 2.6-1.5-2.3M307.5 161.9l.1 .1M307.6 162l.3 .3M308.5 163.1l.4 .4M309.3 162.4l.5 .6M309.4 162.4l.8 1M309.4 162.4h-.1M309.5 161.2h-.1a.4 .4 0 0 0 0 .6 .4 .4 0 0 0 .6 0M309.6 162.2l-.2 .2M309.6 162.2l.8 1 .4-.3-.1-.1M309.7 162.1l.4 .6"/>
<path d="M309.7 162.1l-.5-.2 .1 .5M309.7 162.1l-.1 .1M309.7 162.9l-.8 .6M309.7 161.1v.2l.2 .2M309.7 161.1l.2 .4M309.8 163.6h.1M309.8 163.5v.1M309.8 163.5l.1 .1M309.9 161.5l.3 .2 .2-.2M309.9 161.5h.5M310 163.6l.1 .1M310 160.6l.3-.1 .2 .2"/>
<path d="M310 160.6l-.3 .2v.3M310 160.6l.5 .1M310 160.6l-.3 .5M310 163.3l-2.8 2.1-.1-.1M310 163.6h.1M310.1 163.3l-.2-.2-2.8 2.2M310.1 163.6v.1M310.1 163.6h.2M310.1 163.3l.1 .1M310.1 163.3l-.3 .2M310.2 163.4l-.3 .2M310.3 163.4l.2 .1"/>
<path d="M310.3 163.3l.1 .3M310.3 163.3h.1M310.3 163.3l.2 .2M310.4 163v.1M310.4 163.1l.1 .1M310.4 163.6l-.3 .1M310.5 163.5h.1M310.5 160.7l.3 .1-.1 .3M310.5 160.7l.2 .4M310.6 163l.1 .1M310.7 162.9l-.3 .2M310.7 163.3l-.3 .3"/>
<path d="M310.7 163v.1M310.7 162.8v.1M310.7 163.1v.2M310.7 161.1v.3l-.3 .1M310.7 161.1l-.3 .4M310.7 163.1h.1M312.4 160.6v.1M312.4 160.6l-2.4 2M312.4 160.7l.2 .2-3.5 2.9-.2-.3M312.4 160.7l-3.5 2.9"/>
<circle cx="304.4" cy="70.8" r=".38"/>
<circle cx="308.2" cy="73.6" r=".51"/>
<circle cx="310.2" cy="75.2" r=".74"/>
<circle cx="65.4" cy="118.3" r="4.8"/>
<circle cx="65.4" cy="118.3" r="2.06"/>
<circle cx="65.4" cy="118.3" r="2.72"/>
<circle cx="65.4" cy="118.3" r="2.4"/>
<circle cx="119.8" cy="118.3" r="2.72"/>
<circle cx="119.8" cy="118.3" r="2.4"/>
<circle cx="119.8" cy="118.3" r="2.37"/>
<circle cx="119.8" cy="118.3" r="2.31"/>
<circle cx="121.2" cy="118.3" r=".11"/>
<circle cx="217.6" cy="115.3" r=".57"/>
<circle cx="220.4" cy="118.2" r="2.4"/>
<circle cx="220.4" cy="118.2" r="2.72"/>
<circle cx="220.4" cy="118.2" r="2.06"/>
<circle cx="223.2" cy="115.3" r=".57"/>
<circle cx="272" cy="115.3" r=".57"/>
<circle cx="274.8" cy="118.2" r="1.93"/>
<circle cx="274.8" cy="118.2" r=".68"/>
<circle cx="274.8" cy="118.2" r="1.65"/>
<circle cx="274.8" cy="118.2" r="1.59"/>
<circle cx="277.6" cy="115.3" r=".57"/>
<circle cx="328.5" cy="115.8" r=".38"/>
<circle cx="217.6" cy="121" r=".57"/>
<circle cx="223.2" cy="121" r=".57"/>
<circle cx="272" cy="121" r=".57"/>
<circle cx="277.6" cy="121" r=".57"/>
<circle cx="328.5" cy="120.5" r=".38"/>
<circle cx="304.4" cy="165.5" r=".38"/>
<circle cx="308.2" cy="162.7" r=".51"/>
<circle cx="310.2" cy="161.1" r=".74"/>
</g>
<g fill="#000">
<path d="M220.4 138.6l1.9 .2v-.5zM272.9 138.3v.5l1.9-.2zM264 116.3l.2 1.9 .3-1.9zM264.2 120.6l-.2 1.9h.5zM258.8 118.2l-.3 1.9h.5zM258.5 113.8l.3 1.9 .2-1.9zM274.8 86.8l1.9 .3v-.5zM272.8 86.6v.5l1.9-.3zM313.9 84.2l.3 .4 1.3-1.4zM318 146.2l-.3 .5 1.8 .7zM218.5 94v.5l1.9-.3zM204.7 99.7l-1.2 1.5 1.5-1.1zM215.7 122.6l.4 .3 1.1-1.5zM219.4 122l-.8 1.8 .5 .1zM221.5 114.3l-.4 1.9 .9-1.7z" fill-rule="evenodd"/>
<path d="M105.4 146.5l1.5 1.2 .2-.4zM143.1 168.1l-.2 .4 1.8 .7z" fill-rule="evenodd"/>
</g>
<text font-size="7.8" x="348" y="261.7">B</text>
<g font-size="7.1">
<text x="350.8" y="243.7">CLST</text>
<text x="368.1" y="261.8">PEF-010</text>
<text x="406.8" y="261.8">C</text>
</g>
<g font-size="4.9">
<text x="187.9" y="173.5">CLST</text>
<text x="177.9" y="178.4">SECTION A-A</text>
<text x="173.4" y="183.4">(DO NOT SCALE)</text>
</g>
<g font-size="3.5">
<text x="341.5" y="82.4">YOKE ANCHORING LOCATIONS</text>
<text x="283.9" y="88.1">2X .1</text>
<text x="293.9" y="88.1">1</text>
<text x="348.3" y="89.5">INSTALLATION MANUAL</text>
<text x="350.5" y="86">MAY VARY. REFER TO</text>
<text x="233.2" y="95.5">CONDUIT HOLE</text>
<text x="237.2" y="91">Ø 2.3</text>
<text x="248.9" y="91">58</text>
<text x="352.4" y="93">FOR INSTRUCTIONS</text>
<text x="205" y="97.2">16X 45°</text>
<text x="290.9" y="96.5">R28.8</text>
<text x="302" y="96.5">730</text>
<text x="242.6" y="108.2">1.4</text>
<text x="249.3" y="108.2">35</text>
<text x="186.8" y="123.9">16XØ .6</text>
<text x="202.5" y="123.9">16</text>
<text x="186.7" y="128.4">ANCHORING</text>
<text x="248" y="130.3">1.4</text>
<text x="254.7" y="130.3">35</text>
<text x="187.3" y="132.4">LOCATIONS</text>
<text x="289" y="136">R28.8</text>
<text x="300.2" y="136">730</text>
<text x="187.1" y="141.5">2XØ 4.4</text>
<text x="202.8" y="141.5">111</text>
<text x="239.9" y="139.8">30</text>
<text x="245.6" y="139.8">762</text>
<text x="187.2" y="146.1">BOLT CIRCLE</text>
<text x="341.5" y="152.2">YOKE ANCHORING LOCATIONS</text>
<text x="350.5" y="155.7">MAY VARY. REFER TO</text>
<text x="118" y="158.9">25</text>
<text x="123.7" y="158.9">635</text>
<text x="348.3" y="159.3">INSTALLATION MANUAL</text>
<text x="352.4" y="162.8">FOR INSTRUCTIONS</text>
<text x="303.7" y="234.1">TITLE:</text>
</g>
<g font-size="3.2">
<text x="38.3" y="6.6">8</text>
<text x="90.2" y="6.7">7</text>
<text x="139.7" y="6.5">6</text>
<text x="190" y="6.5">5</text>
<text x="240.4" y="6.5">4</text>
<text x="290.4" y="6.7">3</text>
<text x="340.4" y="6.5">2</text>
<text x="391.9" y="6.7">1</text>
<text x="10.9" y="41.5">D</text>
<text x="418.9" y="40.7">D</text>
<text x="10.9" y="106.2">C</text>
<text x="418.4" y="106.4">C</text>
<text x="10.8" y="170.2">B</text>
<text x="419.4" y="170.5">B</text>
<text x="10.8" y="237.2">A</text>
<text x="418.6" y="236.7">A</text>
<text x="347.8" y="254.3">SIZE</text>
<text x="356.7" y="254">DWG. NO.</text>
<text x="402.5" y="254.1">REV</text>
<text x="347.2" y="268.1">SCALE: 1:20</text>
<text x="393.5" y="268.1">SHEET 2 OF 2</text>
<text x="38.8" y="273.8">8</text>
<text x="90.4" y="273.8">7</text>
<text x="140.2" y="273.8">6</text>
<text x="190.1" y="273.9">5</text>
<text x="240.5" y="273.8">4</text>
<text x="289" y="273.8">3</text>
<text x="339.1" y="273.8">2</text>
<text x="391.4" y="274.1">1</text>
</g>
<g font-size="2.5">
<text x="267.5" y="223.6">THIRD ANGLE PROJECTION</text>
<text x="324.3" y="254.1">NAME</text>
<text x="336.6" y="254.1">DATE</text>
<text x="304.1" y="258.6">DRAWN</text>
<text x="304.1" y="263.1">CHECKED</text>
<text x="304.1" y="268">ENGR</text>
</g>
<g font-size="2.1">
<text x="376" y="224.7">12660 Colony Street, Chino, CA 91710</text>
<text x="379.9" y="226.8">909.591.8431 - 909.628.1403 (Fax)</text>
<text x="392.2" y="222.6">Alvarado Mfg. Co. Inc.</text>
<text x="391.7" y="228.9">www.alvaradomfg.com</text>
<text x="264.5" y="242.5">PROPRIETARY AND CONFIDENTIAL</text>
<text x="264.5" y="246.7">THE INFORMATION CONTAINED IN</text>
<text x="264.5" y="248.8">THIS DRAWING IS THE SOLE</text>
<text x="264.5" y="251">PROPERTY OF ALVARADO</text>
<text x="264.5" y="253.1">MANUFACTURING INC. ANY</text>
<text x="264.5" y="255.2">REPRODUCTION IN PART OR AS A</text>
<text x="264.5" y="257.3">WHOLE WITHOUT THE WRITTEN</text>
<text x="264.5" y="259.4">PERMISSION OF ALVARADO</text>
<text x="264.5" y="261.5">MANUFACTURING INC. IS</text>
<text x="264.5" y="263.7">PROHIBITED.</text>
<text x="325.4" y="258.5">RGM</text>
<text x="335.3" y="258.5">7/22/2015</text>
<text x="270" y="267.7">DO NOT SCALE DRAWING</text>
<text x="325.8" y="267.9">RPL</text>
<text x="335.3" y="267.9">7/22/2015</text>
</g>
</svg>
